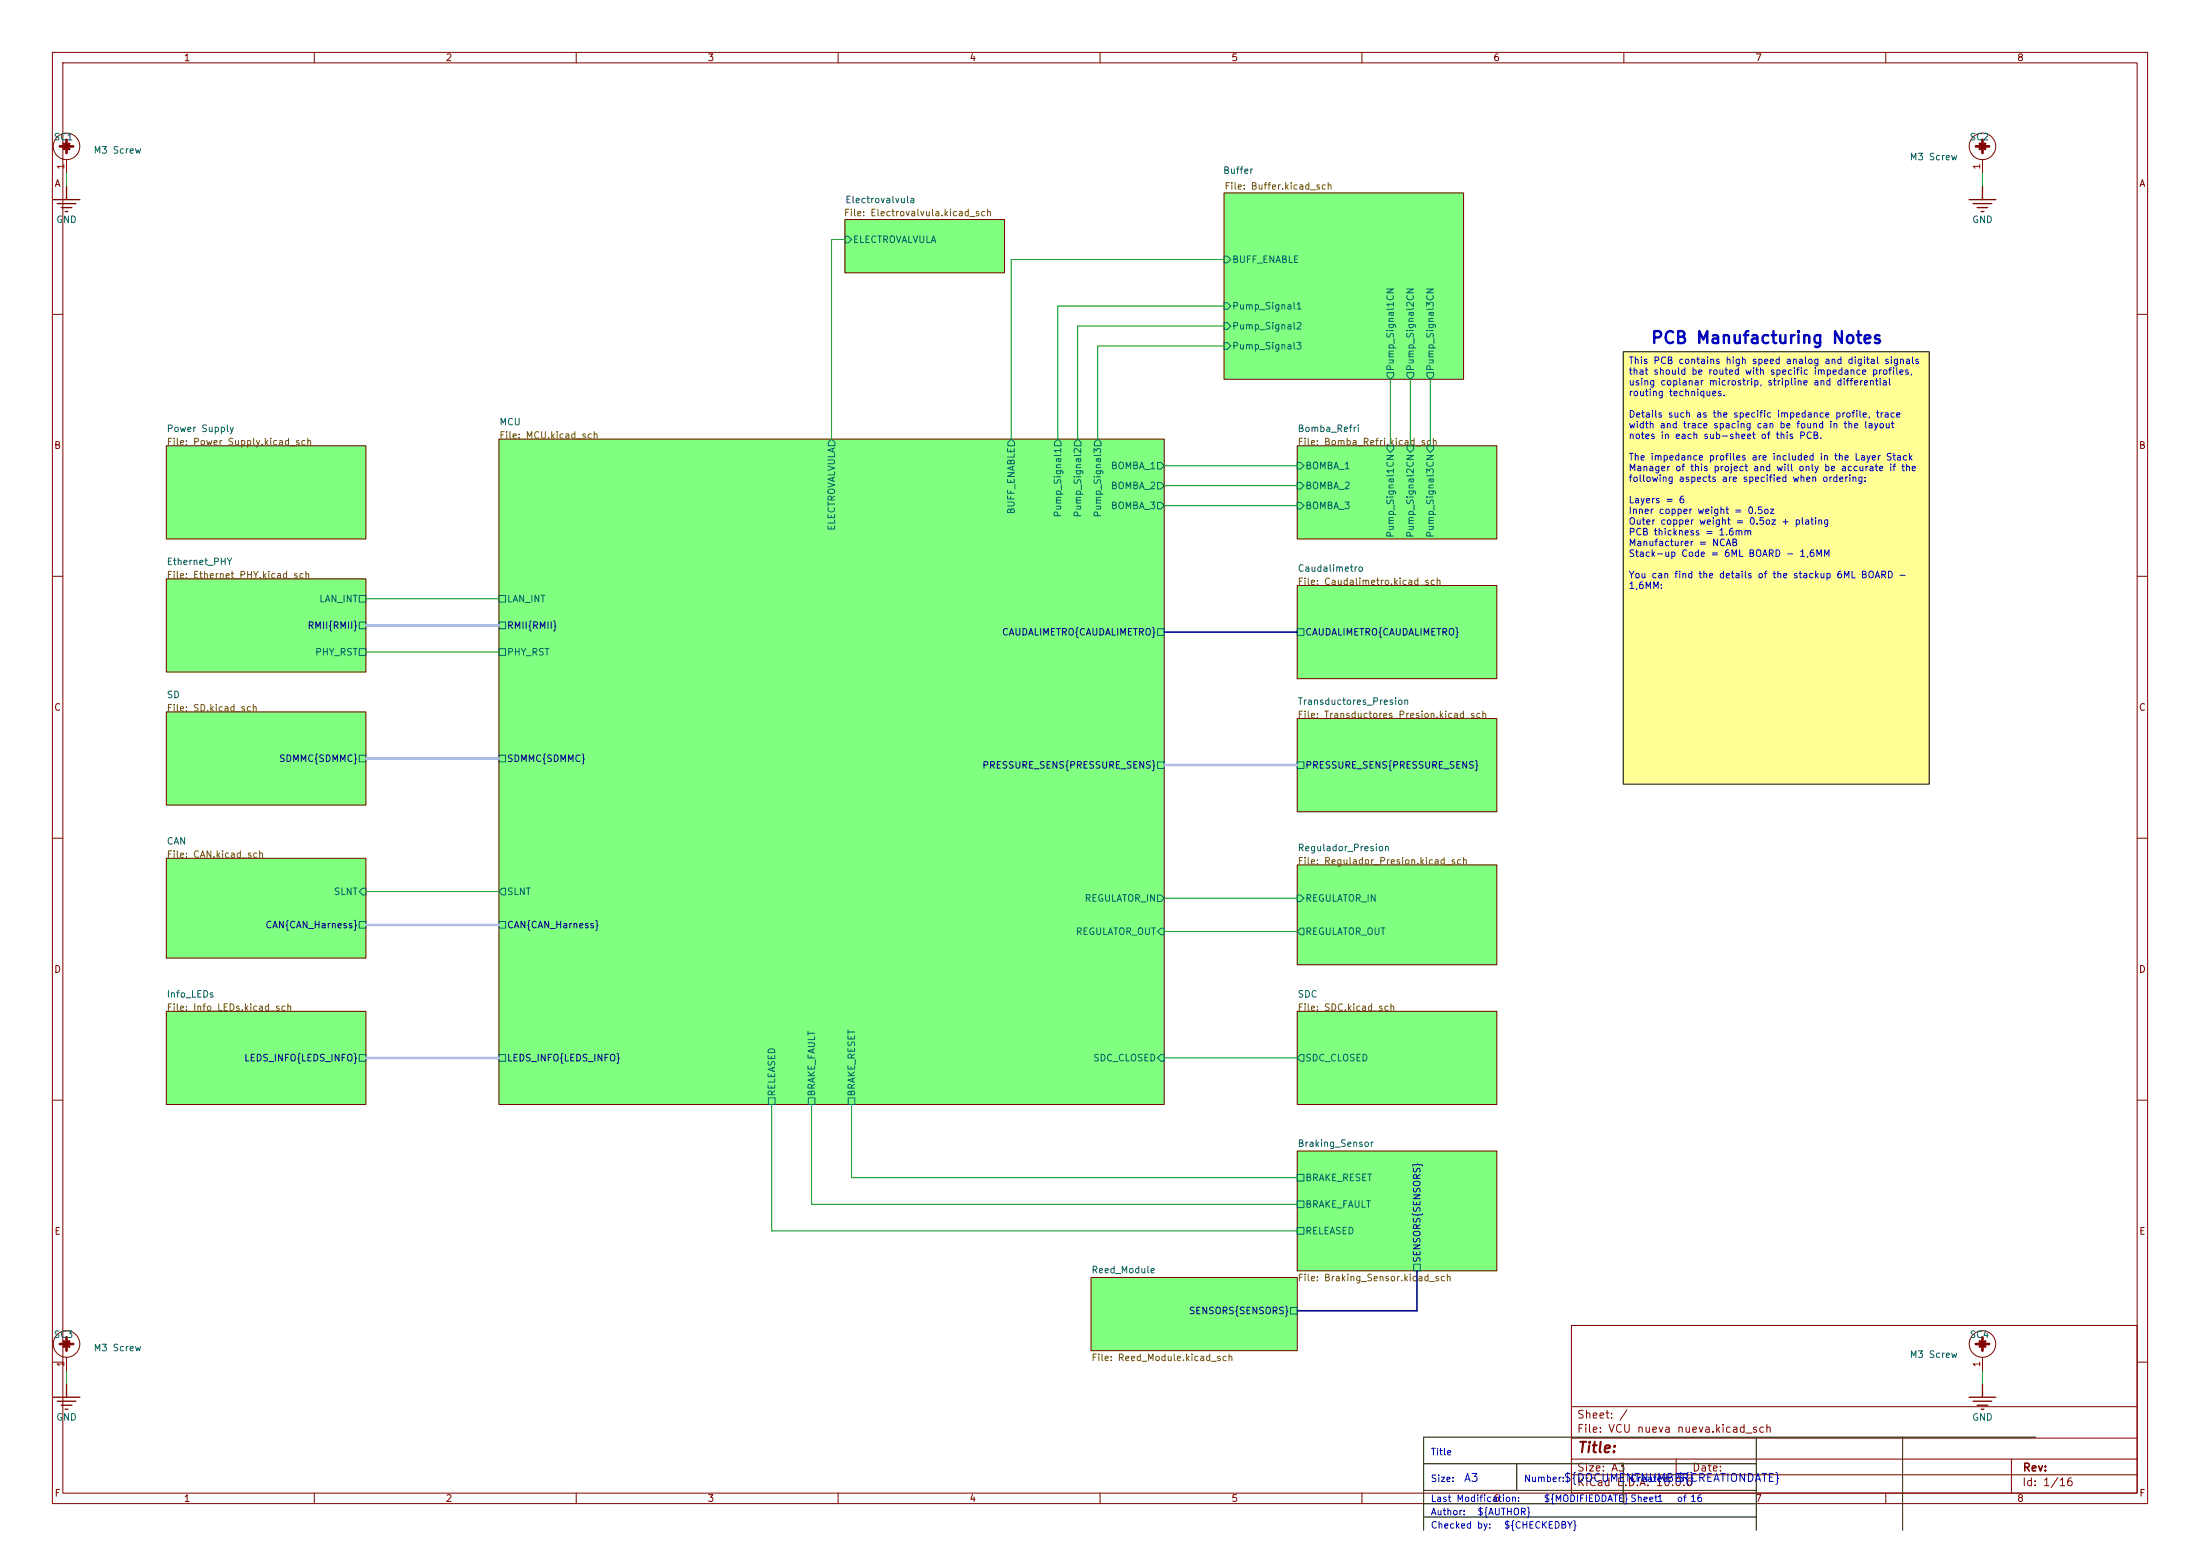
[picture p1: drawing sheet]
<svg xmlns="http://www.w3.org/2000/svg" width="420mm" height="297mm" viewBox="0 0 420 297" stroke-linecap="round" stroke-linejoin="round" font-family="sans-serif">
<g fill="none" stroke="#840000" stroke-width=".19">
<path d="M10 10h400v277h-400zM12 12h396v273h-396zM60 10v2M110 10v2M160 10v2M210 10v2M260 10v2M310 10v2M360 10v2M10 60h2M408 60h2M10 110h2"/>
<path d="M408 110h2M10 160h2M408 160h2M10 210h2M408 210h2M300 253h108v32h-108zM10 260h2M300 278.5h108M300 274.5h108M300 268.5h108M320 278.5v3M384 278.5v6.5"/>
<path d="M408 260h2M60 285v2M110 285v2M160 285v2M210 285v2M260 285v2M300 281.5h108M310 285v2M360 285v2"/>
</g>
<g fill="#80ff80" stroke="#80ff80" stroke-width=".19">
<path d="M247.6 85.1h38.1v17.8h-38.1z"/>
<path d="M31.7 110.5h38.1v17.8h-38.1z"/>
<path d="M31.7 85.1h38.1v17.8h-38.1z"/>
<path d="M161.3 41.9h30.5v10.2h-30.5z"/>
<path d="M31.7 135.9h38.1v17.8h-38.1z"/>
<path d="M247.6 193h38.1v17.8h-38.1z"/>
<path d="M31.7 193h38.1v17.8h-38.1z"/>
<path d="M247.6 111.8h38.1v17.7h-38.1z"/>
<path d="M247.6 219.7h38.1v22.9h-38.1z"/>
<path d="M233.7 36.8h45.7v35.6h-45.7z"/>
<path d="M31.7 163.8h38.1v19.1h-38.1z"/>
<path d="M208.3 243.8h39.3v14h-39.3z"/>
<path d="M247.6 137.2h38.1v17.7h-38.1z"/>
<path d="M247.6 165.1h38.1v19.1h-38.1z"/>
<path d="M95.2 83.8h127v127h-127z"/>
</g>
<path d="M309.9 67.1h58.4v82.6h-58.4z" fill="#ffff96"/>
<g fill="none" stroke="#800000" stroke-width=".19">
<path d="M161.3 41.9h30.5v10.2h-30.5zM31.7 85.1h38.1v17.8h-38.1zM95.2 83.8h127v127h-127zM247.6 85.1h38.1v17.8h-38.1zM31.7 110.5h38.1v17.8h-38.1zM247.6 111.8h38.1v17.7h-38.1zM31.7 135.9h38.1v17.8h-38.1zM247.6 137.2h38.1v17.7h-38.1zM31.7 163.8h38.1v19.1h-38.1zM247.6 165.1h38.1v19.1h-38.1zM31.7 193h38.1v17.8h-38.1zM247.6 193h38.1v17.8h-38.1z"/>
<path d="M247.6 219.7h38.1v22.9h-38.1z"/>
</g>
<g fill="none" stroke="#006464" stroke-width=".19">
<path d="M161.3 45.1h.6l.7 .6-.7 .7h-.6zM233.7 57.8h.6l.6 .6-.6 .7h-.6zM233.7 48.9h.6l.6 .6-.6 .7h-.6zM233.7 61.6h.6l.6 .6-.6 .7h-.6zM233.7 65.4h.6l.6 .6-.6 .7h-.6zM264.8 71.1h1.3v.7l-.7 .6-.6-.6zM268.6 71.1h1.3v.7l-.7 .6-.6-.6zM272.4 71.1h1.3v.7l-.7 .6-.6-.6zM158.7 83.8l.7 .7v.6h-1.3v-.6zM192.4 84.5l.6-.7 .7 .7v.6h-1.3zM201.9 83.8l.7 .7v.6h-1.3v-.6zM205.7 83.8l.7 .7v.6h-1.3v-.6z"/>
<path d="M209.5 83.8l.7 .7v.6h-1.3v-.6zM221 88.3h.6l.6 .6-.6 .6h-.6zM221 92.1h.6l.6 .6-.6 .6h-.6zM221 95.9h.6l.6 .6-.6 .7h-.6zM247.6 88.3h.7l.6 .6-.6 .6h-.7zM247.6 92.1h.7l.6 .6-.6 .6h-.7zM247.6 95.9h.7l.6 .6-.6 .7h-.7zM264.8 85.1h1.3v.6l-.7 .7-.6-.7zM268.6 85.1h1.3v.6l-.7 .7-.6-.7zM272.4 85.1h1.3v.6l-.7 .7-.6-.7zM68.6 118.7h1.2v1.3h-1.2zM68.6 113.7h1.2v1.2h-1.2z"/>
<path d="M95.2 113.7h1.3v1.2h-1.3zM95.2 118.7h1.3v1.3h-1.3zM68.6 123.8h1.2v1.3h-1.2zM95.2 123.8h1.3v1.3h-1.3zM221 120h1.2v1.3h-1.2zM247.6 120h1.3v1.3h-1.3zM68.6 144.1h1.2v1.3h-1.2zM95.2 144.1h1.3v1.3h-1.3zM221 145.4h1.2v1.3h-1.2zM247.6 145.4h1.3v1.3h-1.3zM68.6 175.9h1.2v1.3h-1.2zM69.2 169.5h.6v1.3h-.6l-.6-.6z"/>
<path d="M95.2 175.9h1.3v1.3h-1.3zM95.9 169.5h.6v1.3h-.6l-.7-.6zM221 170.8h.6l.6 .7-.6 .6h-.6zM221.6 177.2h.6v1.2h-.6l-.6-.6zM247.6 170.8h.7l.6 .7-.6 .6h-.7zM248.3 177.2h.6v1.2h-.6l-.7-.6zM68.6 201.3h1.2v1.3h-1.2zM95.2 201.3h1.3v1.3h-1.3zM146.7 209.6h1.3v1.2h-1.3zM154.3 209.6h1.3v1.2h-1.3zM161.9 209.6h1.3v1.2h-1.3zM221.6 201.3h.6v1.3h-.6l-.6-.7z"/>
<path d="M248.3 201.3h.6v1.3h-.6l-.7-.7zM247.6 224.2h1.3v1.2h-1.3zM247.6 229.2h1.3v1.3h-1.3zM247.6 234.3h1.3v1.3h-1.3zM246.4 249.6h1.2v1.2h-1.2zM269.9 241.3h1.2v1.3h-1.2z"/>
</g>
<g fill="none" stroke="#840000" stroke-width=".19">
<path d="M12.7 30.5v2.5M233.7 36.8h45.7v35.6h-45.7zM378.5 30.5v2.5M12.7 259.1v2.5M208.3 243.8h39.3v14h-39.3zM378.5 259.1v2.5"/>
<circle cx="12.7" cy="27.9" r="2.53"/>
<circle cx="378.5" cy="27.9" r="2.53"/>
<circle cx="12.7" cy="256.5" r="2.53"/>
<circle cx="378.5" cy="256.5" r="2.53"/>
</g>
<g fill="none" stroke="#840000" stroke-width=".51">
<path d="M11.4 27.9h2.6M12.2 27.4l1 1M12.7 26.7v2.5M13.2 27.4l-1 1M377.2 27.9h2.5M378 27.4l1 1M378.5 26.7v2.5M379 27.4l-1 1M11.4 256.5h2.6M12.2 256l1 1M12.7 255.3v2.5M13.2 256l-1 1"/>
<path d="M377.2 256.5h2.5M378 256l1 1M378.5 255.3v2.5M379 256l-1 1"/>
</g>
<g fill="none" stroke="#840000" stroke-width=".25">
<path d="M10.2 38.1h5M10.9 38.9h3.6M11.7 39.6h2M12.7 35.6v2.5M375.9 38.1h5.1M376.7 38.9h3.5M377.4 39.6h2.1M378.5 35.6v2.5M12.4 40.4h.6M378.2 40.4h.5M10.2 266.7h5M10.9 267.5h3.6"/>
<path d="M11.7 268.2h2M12.4 269h.6M12.7 264.2v2.5M375.9 266.7h5.1M376.7 267.5h3.5M377.4 268.2h2.1M378.2 269h.5M378.5 264.2v2.5"/>
</g>
<path d="M309.9 67.1h58.4v82.6h-58.4zM271.8 279.4h63.5M289.6 279.4v5.1M309.9 279.4v7.6M335.3 274.3v17.8M363.2 274.3v17.8M388.6 274.3h-116.8v17.8M271.8 289.6h63.5M271.8 287h63.5M271.8 284.5h63.5" fill="none" stroke="#000" stroke-width=".19"/>
<path d="M69.8 119.4h25.4M69.8 144.8h25.4M222.2 146.1h25.4M69.8 176.5h25.4M69.8 201.9h25.4" fill="none" stroke="#adbce7" stroke-width=".51"/>
<path d="M222.2 120.7h25.4M270.5 242.6v7.6h-22.9" fill="none" stroke="#000084" stroke-width=".3"/>
<g fill="none" stroke="#009600" stroke-width=".19">
<path d="M12.7 33v2.6M378.5 33v2.6M161.3 45.7h-2.6v38.1M233.7 49.5h-40.7v34.3M233.7 58.4h-31.8v25.4M233.7 62.2h-28v21.6M233.7 66h-24.2v17.8M265.4 72.4v12.7M269.2 72.4v12.7M273 72.4v12.7M222.2 92.7h25.4M222.2 88.9h25.4"/>
<path d="M222.2 96.5h25.4M69.8 114.3h25.4M69.8 124.5h25.4M69.8 170.2h25.4M222.2 171.5h25.4M222.2 177.8h25.4M147.3 210.8v24.1h100.3M154.9 210.8v19.1h92.7M162.6 210.8v14h85M222.2 201.9h25.4M12.7 261.6v2.6M378.5 261.6v2.6"/>
</g>
<text font-size="2.3" fill="#0000c2" x="315" y="66.2">PCB Manufacturing Notes</text>
<text font-size="2" fill="#840000" x="301" y="277.8">Title:</text>
<g font-size="1.5" fill="#840000">
<text x="300.9" y="273.8">File: VCU nueva nueva.kicad_sch</text>
<text x="300.9" y="271.1">Sheet: /</text>
<text x="300.9" y="281.2">Size: A3</text>
<text x="322.9" y="281.2">Date:</text>
<text x="386" y="281.2">Rev:</text>
<text x="300.9" y="284">KiCad E.D.A. 10.0.6</text>
<text x="385.9" y="284">Id: 1/16</text>
</g>
<g font-size="1.5" fill="#0000c2">
<text x="279.3" y="283.2">A3</text>
<text x="298.4" y="283.2">${DOCUMENTNUMBER}</text>
<text x="320" y="283.2">${CREATIONDATE}</text>
</g>
<g font-size="1.3" fill="#840000">
<text x="35" y="12">1</text>
<text x="85" y="12">2</text>
<text x="135" y="12">3</text>
<text x="185" y="12">4</text>
<text x="235" y="12">5</text>
<text x="285" y="12">6</text>
<text x="335" y="12">7</text>
<text x="385" y="12">8</text>
<text x="10.3" y="36">A</text>
<text x="408.3" y="36">A</text>
<text x="10.2" y="86">B</text>
<text x="408.2" y="86">B</text>
<text x="10.2" y="136">C</text>
<text x="408.2" y="136">C</text>
<text x="10.2" y="186">D</text>
<text x="408.2" y="186">D</text>
<text x="10.3" y="236">E</text>
<text x="408.3" y="236">E</text>
<text x="10.3" y="286">F</text>
<text x="35" y="287">1</text>
<text x="85" y="287">2</text>
<text x="135" y="287">3</text>
<text x="185" y="287">4</text>
<text x="235" y="287">5</text>
<text x="285" y="287">6</text>
<text x="335" y="287">7</text>
<text x="385" y="287">8</text>
<text x="408.3" y="286">F</text>
</g>
<g font-size="1.3" fill="#006464">
<text x="10.2" y="27.1">SC1</text>
<text x="17.8" y="29.6">M3 Screw</text>
<text x="375.9" y="27.1">SC2</text>
<text x="233.4" y="33.5">Buffer</text>
<text x="364.5" y="30.9">M3 Screw</text>
<text x="161.3" y="39.1">Electrovalvula</text>
<text x="10.6" y="42.9">GND</text>
<text x="162.7" y="46.7">ELECTROVALVULA</text>
<text x="376.4" y="42.9">GND</text>
<text x="235.1" y="50.5">BUFF_ENABLE</text>
<text x="235.1" y="59.4">Pump_Signal1</text>
<text x="235.1" y="63.2">Pump_Signal2</text>
<text x="235.1" y="67">Pump_Signal3</text>
<text x="266.4" y="71" transform="rotate(-90 266.4 71)">Pump_Signal1CN</text>
<text x="270.2" y="71" transform="rotate(-90 270.2 71)">Pump_Signal2CN</text>
<text x="274" y="71" transform="rotate(-90 274 71)">Pump_Signal3CN</text>
<text x="31.7" y="82.8">Power Supply</text>
<text x="95.2" y="81.5">MCU</text>
<text x="247.6" y="82.8">Bomba_Refri</text>
<text x="212" y="89.9">BOMBA_1</text>
<text x="249.1" y="89.9">BOMBA_1</text>
<text x="212" y="93.7">BOMBA_2</text>
<text x="249.1" y="93.7">BOMBA_2</text>
<text x="159.7" y="101.4" transform="rotate(-90 159.7 101.4)">ELECTROVALVULA</text>
<text x="194" y="98.3" transform="rotate(-90 194 98.3)">BUFF_ENABLE</text>
<text x="202.9" y="98.9" transform="rotate(-90 202.9 98.9)">Pump_Signal1</text>
<text x="206.7" y="98.9" transform="rotate(-90 206.7 98.9)">Pump_Signal2</text>
<text x="210.5" y="98.9" transform="rotate(-90 210.5 98.9)">Pump_Signal3</text>
<text x="212" y="97.5">BOMBA_3</text>
<text x="249.1" y="97.5">BOMBA_3</text>
<text x="266.4" y="102.7" transform="rotate(-90 266.4 102.7)">Pump_Signal1CN</text>
<text x="270.2" y="102.7" transform="rotate(-90 270.2 102.7)">Pump_Signal2CN</text>
<text x="274" y="102.7" transform="rotate(-90 274 102.7)">Pump_Signal3CN</text>
<text x="31.7" y="108.2">Ethernet_PHY</text>
<text x="247.6" y="109.4">Caudalimetro</text>
<text x="60.8" y="115.3">LAN_INT</text>
<text x="96.7" y="115.3">LAN_INT</text>
<text x="60.1" y="125.4">PHY_RST</text>
<text x="96.7" y="125.4">PHY_RST</text>
<text x="31.7" y="133.6">SD</text>
<text x="247.6" y="134.8">Transductores_Presion</text>
<text x="31.7" y="161.5">CAN</text>
<text x="247.6" y="162.8">Regulador_Presion</text>
<text x="63.6" y="171.1">SLNT</text>
<text x="96.7" y="171.1">SLNT</text>
<text x="207" y="172.4">REGULATOR_IN</text>
<text x="249.1" y="172.4">REGULATOR_IN</text>
<text x="205.3" y="178.8">REGULATOR_OUT</text>
<text x="249.1" y="178.8">REGULATOR_OUT</text>
<text x="31.7" y="190.7">Info_LEDs</text>
<text x="247.6" y="190.7">SDC</text>
<text x="208.6" y="202.9">SDC_CLOSED</text>
<text x="249.1" y="202.9">SDC_CLOSED</text>
<text x="148.3" y="209.4" transform="rotate(-90 148.3 209.4)">RELEASED</text>
<text x="155.9" y="209.4" transform="rotate(-90 155.9 209.4)">BRAKE_FAULT</text>
<text x="163.5" y="209.4" transform="rotate(-90 163.5 209.4)">BRAKE_RESET</text>
<text x="247.6" y="219.2">Braking_Sensor</text>
<text x="249.1" y="225.8">BRAKE_RESET</text>
<text x="249.1" y="230.8">BRAKE_FAULT</text>
<text x="249.1" y="235.9">RELEASED</text>
<text x="208.3" y="243.3">Reed_Module</text>
<text x="10.2" y="255.7">SC3</text>
<text x="375.9" y="255.7">SC4</text>
<text x="17.8" y="258.2">M3 Screw</text>
<text x="364.5" y="259.5">M3 Screw</text>
<text x="10.6" y="271.5">GND</text>
<text x="376.4" y="271.5">GND</text>
</g>
<g font-size="1.3" fill="#a90000">
<text x="12.6" y="32.5" transform="rotate(-90 12.6 32.5)">1</text>
<text x="378.3" y="32.5" transform="rotate(-90 378.3 32.5)">1</text>
<text x="12.6" y="261.1" transform="rotate(-90 12.6 261.1)">1</text>
<text x="378.3" y="261.1" transform="rotate(-90 378.3 261.1)">1</text>
</g>
<g font-size="1.3" fill="#725600">
<text x="161" y="41.6">File: Electrovalvula.kicad_sch</text>
<text x="233.7" y="36.5">File: Buffer.kicad_sch</text>
<text x="31.7" y="85.3">File: Power Supply.kicad_sch</text>
<text x="95.2" y="84">File: MCU.kicad_sch</text>
<text x="247.6" y="85.3">File: Bomba_Refri.kicad_sch</text>
<text x="31.7" y="110.7">File: Ethernet_PHY.kicad_sch</text>
<text x="247.6" y="112">File: Caudalimetro.kicad_sch</text>
<text x="31.7" y="136.1">File: SD.kicad_sch</text>
<text x="247.6" y="137.4">File: Transductores_Presion.kicad_sch</text>
<text x="31.7" y="164.1">File: CAN.kicad_sch</text>
<text x="247.6" y="165.3">File: Regulador_Presion.kicad_sch</text>
<text x="31.7" y="193.3">File: Info_LEDs.kicad_sch</text>
<text x="247.6" y="193.3">File: SDC.kicad_sch</text>
<text x="247.6" y="244.9">File: Braking_Sensor.kicad_sch</text>
<text x="208.3" y="260.1">File: Reed_Module.kicad_sch</text>
</g>
<g font-size="1.3" fill="#0000c2">
<text x="310.8" y="69.8">This PCB contains high speed analog and digital signals</text>
<text x="310.8" y="71.8">that should be routed with specific impedance profiles,</text>
<text x="310.8" y="73.9">using coplanar microstrip, stripline and differential</text>
<text x="310.8" y="75.9">routing techniques.</text>
<text x="310.8" y="80">Details such as the specific impedance profile, trace</text>
<text x="310.8" y="82.1">width and trace spacing can be found in the layout</text>
<text x="310.8" y="84.1">notes in each sub-sheet of this PCB.</text>
<text x="310.8" y="88.2">The impedance profiles are included in the Layer Stack</text>
<text x="310.8" y="90.2">Manager of this project and will only be accurate if the</text>
<text x="310.8" y="92.3">following aspects are specified when ordering:</text>
<text x="310.8" y="96.4">Layers = 6</text>
<text x="310.8" y="98.4">Inner copper weight = 0.5oz</text>
<text x="310.8" y="100.5">Outer copper weight = 0.5oz + plating</text>
<text x="310.8" y="102.5">PCB thickness = 1.6mm</text>
<text x="310.8" y="104.5">Manufacturer = NCAB</text>
<text x="310.8" y="106.6">Stack-up Code = 6ML BOARD - 1,6MM</text>
<text x="310.8" y="110.7">You can find the details of the stackup 6ML BOARD -</text>
<text x="310.8" y="112.7">1,6MM:</text>
<text x="273" y="278.1">Title</text>
<text x="273" y="287">Last Modification:</text>
<text x="273" y="283.2">Size:</text>
<text x="290.8" y="283.2">Number:</text>
<text x="294.6" y="287">${MODIFIEDDATE}Sheet1</text>
<text x="311.1" y="283.2">Created:</text>
<text x="320" y="287">of 16</text>
<text x="273" y="292.1">Checked by:</text>
<text x="273" y="289.5">Author:</text>
<text x="281.9" y="289.5">${AUTHOR}</text>
<text x="287" y="292.1">${CHECKEDBY}</text>
</g>
<g font-size="1.3" fill="#000084">
<text x="58.6" y="120.3">RMII{RMII}</text>
<text x="96.7" y="120.3">RMII{RMII}</text>
<text x="191.2" y="121.6">CAUDALIMETRO{CAUDALIMETRO}</text>
<text x="249.1" y="121.6">CAUDALIMETRO{CAUDALIMETRO}</text>
<text x="53.2" y="145.7">SDMMC{SDMMC}</text>
<text x="96.7" y="145.7">SDMMC{SDMMC}</text>
<text x="187.4" y="147">PRESSURE_SENS{PRESSURE_SENS}</text>
<text x="249.1" y="147">PRESSURE_SENS{PRESSURE_SENS}</text>
<text x="50.6" y="177.5">CAN{CAN_Harness}</text>
<text x="96.7" y="177.5">CAN{CAN_Harness}</text>
<text x="46.5" y="202.9">LEDS_INFO{LEDS_INFO}</text>
<text x="96.7" y="202.9">LEDS_INFO{LEDS_INFO}</text>
<text x="271.5" y="241.1" transform="rotate(-90 271.5 241.1)">SENSORS{SENSORS}</text>
<text x="226.9" y="251.2">SENSORS{SENSORS}</text>
</g>
</svg>
